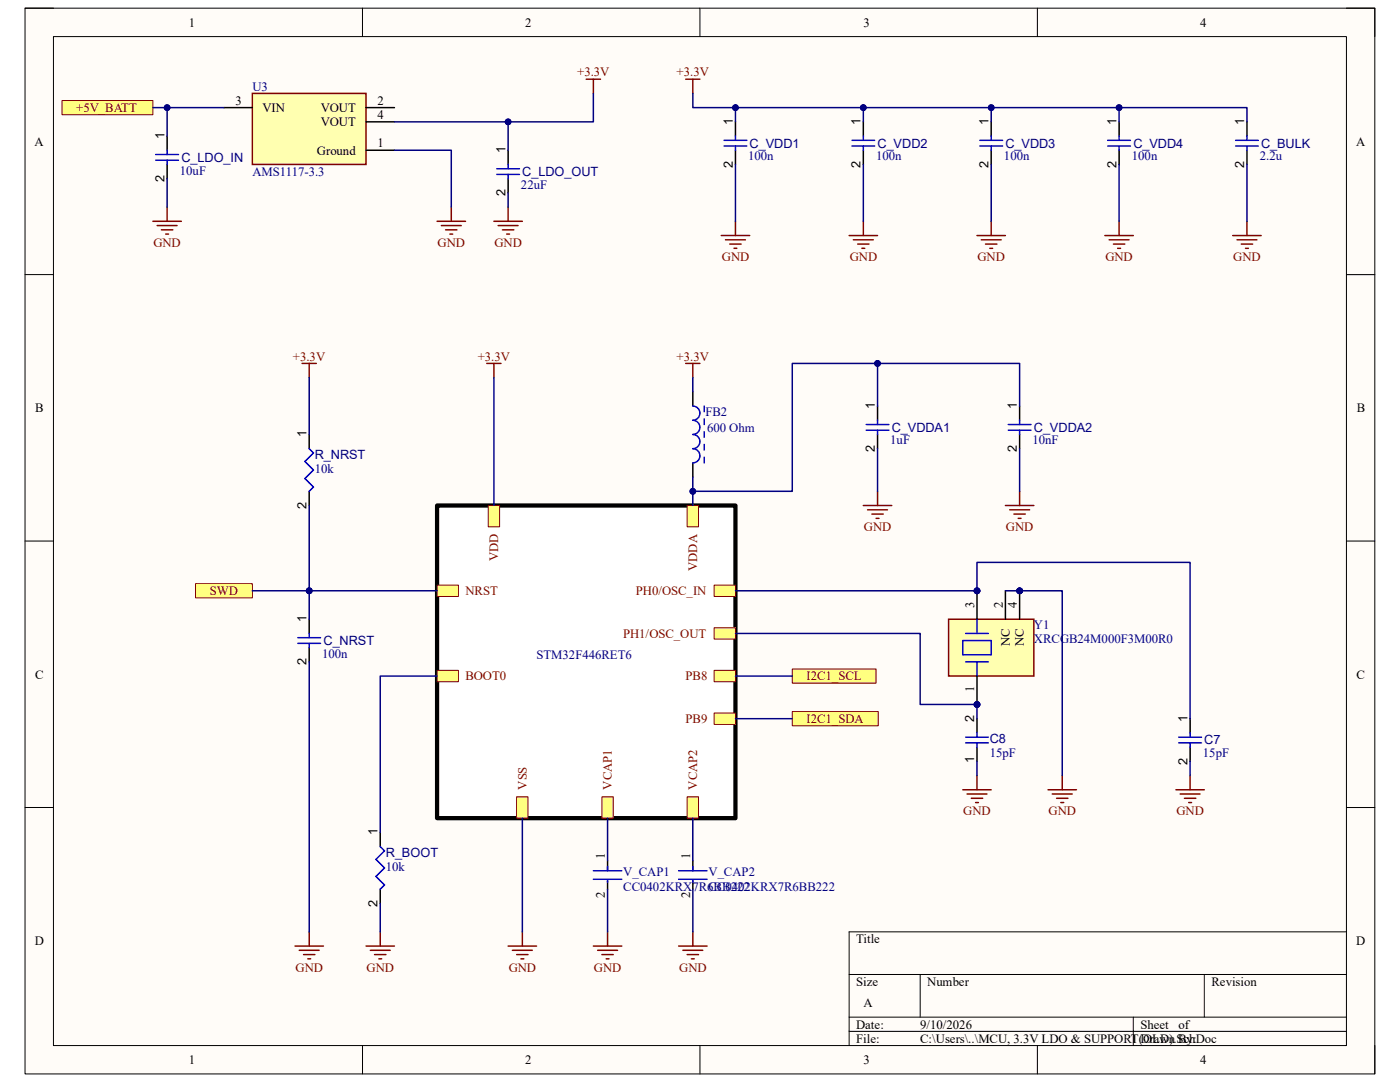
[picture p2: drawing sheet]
<svg xmlns="http://www.w3.org/2000/svg" width="279mm" height="216mm" viewBox="0 0 279 216" stroke-linecap="round" stroke-linejoin="round" font-family="sans-serif">
<path d="M5 1.6h269.4v212.7h-269.4z" fill-rule="evenodd" fill="#fffcf8"/>
<path d="M5 1.6h269.4v212.7h-269.4z" fill="none" stroke="#000" stroke-width=".2"/>
<path d="M10.7 7.3h258v201.3h-258z" fill-rule="evenodd" fill="#fffcf8"/>
<g fill="none" stroke="#000" stroke-width=".2">
<path d="M5 1.6h5.7M10.7 7.3h258v201.3h-258zM72.3 1.6v5.7M139.7 1.6v5.7M207 1.6v5.7M268.7 1.6h5.7v5.7M5 54.8h5.7M268.7 54.8h5.7M5 108h5.7M268.7 108h5.7M5 161.1h5.7M268.7 161.1h5.7"/>
<path d="M169.5 194.4h99.2M183.6 194.4v8.6M240.3 194.4v8.6M268.7 185.9h-99.2v22.7M72.3 208.6v5.7M139.7 208.6v5.7M169.5 203h99.2M169.5 205.8h99.2M207 208.6v5.7M226.2 203v5.6M274.4 208.6v5.7"/>
</g>
<path d="M50.4 18.6h22.6v14.2h-22.6z" fill-rule="evenodd" fill="#ffffb0"/>
<path d="M50.4 18.6h22.6v14.2h-22.6zM87.2 44.2h5.7M88.1 45h3.9M88.9 45.9h2.3M89.8 46.7h.5M90.1 41.3v2.9" fill="none" stroke="#800000" stroke-width=".3"/>
<path d="M44.7 21.5h5.7M73 21.5h5.7M73 24.3h5.7M73 30h5.7" fill="none" stroke="#000" stroke-width=".3"/>
<path d="M12.4 20.1h18.1v2.8h-18.1z" fill-rule="evenodd" fill="#ffff80"/>
<path d="M12.4 20.1h18.1v2.8h-18.1z" fill="none" stroke="#800000" stroke-width=".2"/>
<path d="M33.4 27.1v2.9M33.4 32.8v2.9M101.4 30v2.8M101.4 35.7v2.8" fill="none" stroke="#000" stroke-width=".3"/>
<path d="M31.1 32h4.5M31.1 30.8h4.5M33.4 30v.8M33.4 32v.8M99.1 34.8h4.6M99.1 33.7h4.6M101.4 32.8v.9M101.4 34.8v.9" fill="none" stroke="#00f" stroke-width=".3"/>
<path d="M117 15.8h2.8M118.4 15.8v2.8M30.5 44.2h5.7M31.4 45h3.9M32.2 45.9h2.3M33.1 46.7h.5M33.4 41.3v2.9M98.6 44.2h5.6M99.4 45h4M100.3 45.9h2.2M101.1 46.7h.6M101.4 41.3v2.9" fill="none" stroke="#800000" stroke-width=".3"/>
<path d="M87.2 100.9h59.6v62.4h-59.6z" fill-rule="evenodd" fill="#fff"/>
<path d="M87.2 100.9h59.6v62.4h-59.6z" fill="none" stroke="#000" stroke-width=".85"/>
<path d="M97.4 100.9h2.3v4.2h-2.3z" fill-rule="evenodd" fill="#ffff80"/>
<path d="M97.4 100.9h2.3v4.2h-2.3z" fill="none" stroke="#800000" stroke-width=".2"/>
<path d="M103.1 159h2.3v4.3h-2.3z" fill-rule="evenodd" fill="#ffff80"/>
<path d="M103.1 159h2.3v4.3h-2.3z" fill="none" stroke="#800000" stroke-width=".2"/>
<path d="M120.1 159h2.3v4.3h-2.3z" fill-rule="evenodd" fill="#ffff80"/>
<path d="M120.1 159h2.3v4.3h-2.3z" fill="none" stroke="#800000" stroke-width=".2"/>
<path d="M137.1 159h2.3v4.3h-2.3z" fill-rule="evenodd" fill="#ffff80"/>
<path d="M137.1 159h2.3v4.3h-2.3z" fill="none" stroke="#800000" stroke-width=".2"/>
<path d="M87.2 133.8h4.3v2.2h-4.3z" fill-rule="evenodd" fill="#ffff80"/>
<path d="M87.2 133.8h4.3v2.2h-4.3z" fill="none" stroke="#800000" stroke-width=".2"/>
<path d="M87.2 116.8h4.3v2.2h-4.3z" fill-rule="evenodd" fill="#ffff80"/>
<path d="M87.2 116.8h4.3v2.2h-4.3z" fill="none" stroke="#800000" stroke-width=".2"/>
<path d="M137.1 100.9h2.3v4.2h-2.3z" fill-rule="evenodd" fill="#ffff80"/>
<path d="M137.1 100.9h2.3v4.2h-2.3z" fill="none" stroke="#800000" stroke-width=".2"/>
<path d="M142.5 116.8h4.3v2.2h-4.3z" fill-rule="evenodd" fill="#ffff80"/>
<path d="M142.5 116.8h4.3v2.2h-4.3z" fill="none" stroke="#800000" stroke-width=".2"/>
<path d="M142.5 125.3h4.3v2.2h-4.3z" fill-rule="evenodd" fill="#ffff80"/>
<path d="M142.5 125.3h4.3v2.2h-4.3z" fill="none" stroke="#800000" stroke-width=".2"/>
<path d="M142.5 133.8h4.3v2.2h-4.3z" fill-rule="evenodd" fill="#ffff80"/>
<path d="M142.5 133.8h4.3v2.2h-4.3z" fill="none" stroke="#800000" stroke-width=".2"/>
<path d="M142.5 142.3h4.3v2.2h-4.3z" fill-rule="evenodd" fill="#ffff80"/>
<path d="M142.5 142.3h4.3v2.2h-4.3z" fill="none" stroke="#800000" stroke-width=".2"/>
<path d="M97.1 72.5h2.9M98.6 72.5v2.9" fill="none" stroke="#800000" stroke-width=".3"/>
<path d="M158.1 133.5h16.7v2.8h-16.7z" fill-rule="evenodd" fill="#ffff80"/>
<path d="M158.1 133.5h16.7v2.8h-16.7z" fill="none" stroke="#800000" stroke-width=".2"/>
<path d="M158.1 142h17.2v2.8h-17.2z" fill-rule="evenodd" fill="#ffff80"/>
<path d="M158.1 142h17.2v2.8h-17.2z" fill="none" stroke="#800000" stroke-width=".2"/>
<g fill="none" stroke="#800000" stroke-width=".3">
<path d="M60.3 72.5h2.8M61.7 72.5v2.9M136.8 72.5h2.9M138.3 72.5v2.9M58.9 188.8h5.6M59.7 189.6h4M60.6 190.5h2.2M61.4 191.3h.6M61.7 185.9v2.9M73.1 188.8h5.6M73.9 189.6h4M74.8 190.5h2.2"/>
<path d="M75.6 191.3h.6M75.9 185.9v2.9M101.4 188.8h5.7M102.3 189.6h3.9M103.1 190.5h2.3M104 191.3h.5M104.2 185.9v2.9M118.4 188.8h5.7M119.3 189.6h3.9M120.1 190.5h2.3M121 191.3h.5M121.3 185.9v2.9"/>
<path d="M135.4 188.8h5.7M136.3 189.6h4M137.1 190.5h2.3M138 191.3h.6M138.3 185.9v2.9"/>
</g>
<path d="M138.3 78.2v2.8M138.3 92.4v2.8M61.7 123.6v2.8M61.7 129.2v2.9M75.9 166.1v2.8M75.9 177.4v2.9" fill="none" stroke="#000" stroke-width=".3"/>
<path d="M138.3 81a1.42 1.42 0 0 1 1.4 1.4 1.42 1.42 0 0 1-1.4 1.5 1.42 1.42 0 0 1 1.4 1.4 1.42 1.42 0 0 1-1.4 1.4 1.42 1.42 0 0 1 1.4 1.4 1.42 1.42 0 0 1-1.4 1.4 1.42 1.42 0 0 1 1.4 1.4 1.42 1.42 0 0 1-1.4 1.5M140.5 81v1.2M140.5 83.6v1.1M140.5 86.1v1.2M140.5 88.7v1.1M140.5 91.2v1.2M59.4 128.4h4.6M59.4 127.2h4.6M61.7 126.4v.8M61.7 128.4v.8M75.9 168.9l.8 .9-1.7 1.7 1.7 1.7-1.7 1.7 1.7 1.7-.8 .8" fill="none" stroke="#00f" stroke-width=".3"/>
<path d="M39 116.5h11.4v2.8h-11.4z" fill-rule="evenodd" fill="#ffff80"/>
<path d="M39 116.5h11.4v2.8h-11.4z" fill="none" stroke="#800000" stroke-width=".2"/>
<g fill="none" stroke="#000" stroke-width=".3">
<path d="M146.8 24.3v2.8M146.8 30v2.8M172.3 24.3v2.8M172.3 30v2.8M197.8 24.3v2.8M197.8 30v2.8M223.3 24.3v2.8M223.3 30v2.8M248.9 24.3v2.8M248.9 30v2.8M61.7 86.7v2.8M61.7 98v2.9"/>
<path d="M175.1 81v2.9M175.1 86.7v2.8M203.5 81v2.9M203.5 86.7v2.8M121.3 171.8v1.9M121.3 175.7v1.7M138.3 171.8v1.9M138.3 175.7v1.7"/>
</g>
<g fill="none" stroke="#00f" stroke-width=".3">
<path d="M144.5 29.1h4.5M144.5 28h4.5M146.8 27.1v.9M146.8 29.1v.9M170 29.1h4.6M170 28h4.6M172.3 27.1v.9M172.3 29.1v.9M195.5 29.1h4.6M195.5 28h4.6M197.8 27.1v.9M197.8 29.1v.9"/>
<path d="M221.1 29.1h4.5M221.1 28h4.5M223.3 27.1v.9M223.3 29.1v.9M246.6 29.1h4.5M246.6 28h4.5M248.9 27.1v.9M248.9 29.1v.9M61.7 89.5l.9 .9-1.7 1.7 1.7 1.7-1.7 1.7 1.7 1.7-.9 .8M172.9 85.8h4.5M172.9 84.7h4.5M175.1 83.9v.8"/>
<path d="M175.1 85.8v.9M201.2 85.8h4.6M201.2 84.7h4.6M203.5 83.9v.8M203.5 85.8v.9M118.4 173.7h5.7M118.4 175.5h5.7M121.3 172.9v.8M121.3 175.7v.3M135.4 173.7h5.7M135.4 175.5h5.7M138.3 172.9v.8"/>
<path d="M138.3 175.7v.3"/>
</g>
<g fill="none" stroke="#800000" stroke-width=".3">
<path d="M136.8 15.8h2.9M138.3 15.8v2.8M143.9 47h5.7M144.8 47.8h4M145.6 48.7h2.3M146.5 49.5h.6M146.8 44.2v2.8M169.5 47h5.6M170.3 47.8h4M171.2 48.7h2.2M172 49.5h.6M172.3 44.2v2.8"/>
<path d="M195 47h5.6M195.8 47.8h4M196.7 48.7h2.3M197.5 49.6h.6M197.8 44.2v2.8M220.5 47h5.7M221.4 47.8h3.9M222.2 48.7h2.3M223.1 49.6h.5M223.3 44.2v2.8M246 47h5.7M246.9 47.8h3.9"/>
<path d="M247.7 48.7h2.3M248.6 49.6h.5M248.9 44.2v2.8M175.1 98v2.9M203.5 98v2.9M172.3 100.9h5.7M173.1 101.7h4M174 102.6h2.3M174.8 103.4h.6M200.6 100.9h5.7M201.5 101.7h4M202.4 102.6h2.2"/>
<path d="M203.2 103.4h.6"/>
</g>
<circle cx="195" cy="140.6" r=".57" fill="#000080"/>
<circle cx="195" cy="140.6" r=".57" fill="none" stroke="#000080" stroke-width=".2"/>
<circle cx="195" cy="117.9" r=".57" fill="#000080"/>
<circle cx="195" cy="117.9" r=".57" fill="none" stroke="#000080" stroke-width=".2"/>
<circle cx="203.5" cy="117.9" r=".57" fill="#000080"/>
<circle cx="203.5" cy="117.9" r=".57" fill="none" stroke="#000080" stroke-width=".2"/>
<path d="M189.3 123.6h17v11.3h-17z" fill-rule="evenodd" fill="#ffffb0"/>
<path d="M189.3 123.6h17v11.3h-17z" fill="none" stroke="#800000" stroke-width=".3"/>
<path d="M192.2 127.8h5.6v2.9h-5.6zM192.7 132.1h4.6M192.7 126.4h4.6M195 123.6v2.8M195 132.1v2.8" fill="none" stroke="#00f" stroke-width=".3"/>
<path d="M195 134.9v5.7" fill="none" stroke="#000" stroke-width=".3"/>
<circle cx="195" cy="140.6" r=".57" fill="#000080"/>
<circle cx="195" cy="140.6" r=".57" fill="none" stroke="#000080" stroke-width=".2"/>
<path d="M195 117.9v5.7" fill="none" stroke="#000" stroke-width=".3"/>
<circle cx="195" cy="117.9" r=".57" fill="#000080"/>
<circle cx="195" cy="117.9" r=".57" fill="none" stroke="#000080" stroke-width=".2"/>
<path d="M200.6 117.9v5.7M203.5 117.9v5.7" fill="none" stroke="#000" stroke-width=".3"/>
<circle cx="203.5" cy="117.9" r=".57" fill="#000080"/>
<circle cx="203.5" cy="117.9" r=".57" fill="none" stroke="#000080" stroke-width=".2"/>
<g fill="none" stroke="#800000" stroke-width=".3">
<path d="M192.2 157.6h5.6M193 158.4h4M193.8 159.3h2.3M195 154.7v2.9M209.2 157.6h5.6M210 158.4h4M210.9 159.3h2.2M212 154.7v2.9M234.7 157.6h5.6M235.5 158.4h4M236.4 159.3h2.3M237.5 154.7v2.9"/>
<path d="M194.7 160.1h.6M211.7 160.1h.6M237.2 160.1h.6"/>
</g>
<path d="M195 143.4v2.8M195 149.1v2.8M237.5 143.4v2.8M237.5 149.1v2.8" fill="none" stroke="#000" stroke-width=".3"/>
<path d="M192.7 148.2h4.6M192.7 147.1h4.6M195 146.2v.9M195 148.2v.9M235.2 148.2h4.6M235.2 147.1h4.6M237.5 146.2v.9M237.5 148.2v.9" fill="none" stroke="#00f" stroke-width=".3"/>
<path d="M30.5 21.5h14.2M78.7 30h11.4v11.3" fill="none" stroke="#000080" stroke-width=".3"/>
<circle cx="33.4" cy="21.5" r=".57" fill="#000080"/>
<circle cx="33.4" cy="21.5" r=".57" fill="none" stroke="#000080" stroke-width=".2"/>
<path d="M33.4 21.5v5.6" fill="none" stroke="#000080" stroke-width=".3"/>
<circle cx="33.4" cy="21.5" r=".57" fill="#000080"/>
<circle cx="33.4" cy="21.5" r=".57" fill="none" stroke="#000080" stroke-width=".2"/>
<path d="M33.4 35.7v5.6M78.7 24.3h22.7v5.7" fill="none" stroke="#000080" stroke-width=".3"/>
<circle cx="101.4" cy="24.3" r=".57" fill="#000080"/>
<circle cx="101.4" cy="24.3" r=".57" fill="none" stroke="#000080" stroke-width=".2"/>
<path d="M118.4 18.6v5.7h-17M101.4 38.5v2.8" fill="none" stroke="#000080" stroke-width=".3"/>
<circle cx="101.4" cy="24.3" r=".57" fill="#000080"/>
<circle cx="101.4" cy="24.3" r=".57" fill="none" stroke="#000080" stroke-width=".2"/>
<path d="M98.6 75.4v25.5M138.3 75.4v2.8M138.3 95.2v5.7M146.8 134.9h11.3M146.8 143.4h11.3M104.2 163.3v22.6M121.3 177.4v8.5M138.3 177.4v8.5" fill="none" stroke="#000080" stroke-width=".3"/>
<circle cx="138.3" cy="98" r=".57" fill="#000080"/>
<circle cx="138.3" cy="98" r=".57" fill="none" stroke="#000080" stroke-width=".2"/>
<path d="M50.4 117.9h36.8M87.2 134.9h-11.3v31.2M75.9 180.3v5.6" fill="none" stroke="#000080" stroke-width=".3"/>
<circle cx="61.7" cy="117.9" r=".57" fill="#000080"/>
<circle cx="61.7" cy="117.9" r=".57" fill="none" stroke="#000080" stroke-width=".2"/>
<path d="M61.7 117.9v5.7" fill="none" stroke="#000080" stroke-width=".3"/>
<circle cx="61.7" cy="117.9" r=".57" fill="#000080"/>
<circle cx="61.7" cy="117.9" r=".57" fill="none" stroke="#000080" stroke-width=".2"/>
<path d="M61.7 75.4v11.3M61.7 100.9v17M61.7 132.1v53.8" fill="none" stroke="#000080" stroke-width=".3"/>
<circle cx="61.7" cy="117.9" r=".57" fill="#000080"/>
<circle cx="61.7" cy="117.9" r=".57" fill="none" stroke="#000080" stroke-width=".2"/>
<path d="M138.3 18.6v2.9h110.6v2.8M146.8 32.8v11.4M172.3 32.8v11.4M197.8 32.8v11.4M223.3 32.8v11.4M248.9 32.8v11.4" fill="none" stroke="#000080" stroke-width=".3"/>
<circle cx="146.8" cy="21.5" r=".57" fill="#000080"/>
<circle cx="146.8" cy="21.5" r=".57" fill="none" stroke="#000080" stroke-width=".2"/>
<circle cx="172.3" cy="21.5" r=".57" fill="#000080"/>
<circle cx="172.3" cy="21.5" r=".57" fill="none" stroke="#000080" stroke-width=".2"/>
<circle cx="197.8" cy="21.5" r=".57" fill="#000080"/>
<circle cx="197.8" cy="21.5" r=".57" fill="none" stroke="#000080" stroke-width=".2"/>
<circle cx="223.3" cy="21.5" r=".57" fill="#000080"/>
<circle cx="223.3" cy="21.5" r=".57" fill="none" stroke="#000080" stroke-width=".2"/>
<path d="M146.8 21.5v2.8" fill="none" stroke="#000080" stroke-width=".3"/>
<circle cx="146.8" cy="21.5" r=".57" fill="#000080"/>
<circle cx="146.8" cy="21.5" r=".57" fill="none" stroke="#000080" stroke-width=".2"/>
<path d="M172.3 21.5v2.8" fill="none" stroke="#000080" stroke-width=".3"/>
<circle cx="172.3" cy="21.5" r=".57" fill="#000080"/>
<circle cx="172.3" cy="21.5" r=".57" fill="none" stroke="#000080" stroke-width=".2"/>
<path d="M197.8 21.5v2.8" fill="none" stroke="#000080" stroke-width=".3"/>
<circle cx="197.8" cy="21.5" r=".57" fill="#000080"/>
<circle cx="197.8" cy="21.5" r=".57" fill="none" stroke="#000080" stroke-width=".2"/>
<path d="M223.3 21.5v2.8" fill="none" stroke="#000080" stroke-width=".3"/>
<circle cx="223.3" cy="21.5" r=".57" fill="#000080"/>
<circle cx="223.3" cy="21.5" r=".57" fill="none" stroke="#000080" stroke-width=".2"/>
<path d="M175.1 72.5v8.5" fill="none" stroke="#000080" stroke-width=".3"/>
<circle cx="175.1" cy="72.5" r=".57" fill="#000080"/>
<circle cx="175.1" cy="72.5" r=".57" fill="none" stroke="#000080" stroke-width=".2"/>
<path d="M203.5 81v-8.5h-45.4v25.5h-19.8" fill="none" stroke="#000080" stroke-width=".3"/>
<circle cx="138.3" cy="98" r=".57" fill="#000080"/>
<circle cx="138.3" cy="98" r=".57" fill="none" stroke="#000080" stroke-width=".2"/>
<circle cx="175.1" cy="72.5" r=".57" fill="#000080"/>
<circle cx="175.1" cy="72.5" r=".57" fill="none" stroke="#000080" stroke-width=".2"/>
<path d="M175.1 89.5v8.5M203.5 89.5v8.5M146.8 117.9h48.2M121.3 163.3v8.5M138.3 163.3v8.5" fill="none" stroke="#000080" stroke-width=".3"/>
<circle cx="195" cy="117.9" r=".57" fill="#000080"/>
<circle cx="195" cy="117.9" r=".57" fill="none" stroke="#000080" stroke-width=".2"/>
<path d="M200.6 117.9h2.9" fill="none" stroke="#000080" stroke-width=".3"/>
<circle cx="203.5" cy="117.9" r=".57" fill="#000080"/>
<circle cx="203.5" cy="117.9" r=".57" fill="none" stroke="#000080" stroke-width=".2"/>
<path d="M203.5 117.9h8.5v36.8" fill="none" stroke="#000080" stroke-width=".3"/>
<circle cx="203.5" cy="117.9" r=".57" fill="#000080"/>
<circle cx="203.5" cy="117.9" r=".57" fill="none" stroke="#000080" stroke-width=".2"/>
<path d="M146.8 126.4h36.8v14.2h11.4" fill="none" stroke="#000080" stroke-width=".3"/>
<circle cx="195" cy="140.6" r=".57" fill="#000080"/>
<circle cx="195" cy="140.6" r=".57" fill="none" stroke="#000080" stroke-width=".2"/>
<path d="M195 117.9v-5.7h42.5v31.2M237.5 151.9v2.8" fill="none" stroke="#000080" stroke-width=".3"/>
<circle cx="195" cy="117.9" r=".57" fill="#000080"/>
<circle cx="195" cy="117.9" r=".57" fill="none" stroke="#000080" stroke-width=".2"/>
<path d="M195 140.6v2.8" fill="none" stroke="#000080" stroke-width=".3"/>
<circle cx="195" cy="140.6" r=".57" fill="#000080"/>
<circle cx="195" cy="140.6" r=".57" fill="none" stroke="#000080" stroke-width=".2"/>
<path d="M195 151.9v2.8" fill="none" stroke="#000080" stroke-width=".3"/>
<g font-size="2.5">
<text x="37.7" y="5.3">1</text>
<text x="104.8" y="5.3">2</text>
<text x="172.3" y="5.3">3</text>
<text x="239.5" y="5.3">4</text>
<text x="47" y="20.9">3</text>
<text x="52.4" y="22.4">VIN</text>
<text x="64" y="22.4">VOUT</text>
<text x="75.3" y="20.9">2</text>
<text x="75.3" y="23.7">4</text>
<text x="6.9" y="29.1">A</text>
<text x="32.8" y="27.7" transform="rotate(-90 32.8 27.7)">1</text>
<text x="64" y="25.2">VOUT</text>
<text x="75.3" y="29.4">1</text>
<text x="146.2" y="24.9" transform="rotate(-90 146.2 24.9)">1</text>
<text x="171.7" y="24.9" transform="rotate(-90 171.7 24.9)">1</text>
<text x="197.3" y="24.9" transform="rotate(-90 197.3 24.9)">1</text>
<text x="222.8" y="24.9" transform="rotate(-90 222.8 24.9)">1</text>
<text x="248.3" y="24.9" transform="rotate(-90 248.3 24.9)">1</text>
<text x="270.6" y="29.1">A</text>
<text x="63.2" y="30.9">Ground</text>
<text x="100.9" y="30.6" transform="rotate(-90 100.9 30.6)">1</text>
<text x="146.2" y="33.5" transform="rotate(-90 146.2 33.5)">2</text>
<text x="171.7" y="33.5" transform="rotate(-90 171.7 33.5)">2</text>
<text x="197.3" y="33.5" transform="rotate(-90 197.3 33.5)">2</text>
<text x="222.8" y="33.5" transform="rotate(-90 222.8 33.5)">2</text>
<text x="248.3" y="33.5" transform="rotate(-90 248.3 33.5)">2</text>
<text x="32.8" y="36.4" transform="rotate(-90 32.8 36.4)">2</text>
<text x="100.9" y="39.2" transform="rotate(-90 100.9 39.2)">2</text>
<text x="7" y="82.3">B</text>
<text x="174.6" y="81.6" transform="rotate(-90 174.6 81.6)">1</text>
<text x="202.9" y="81.6" transform="rotate(-90 202.9 81.6)">1</text>
<text x="270.8" y="82.3">B</text>
<text x="61.2" y="87.2" transform="rotate(-90 61.2 87.2)">1</text>
<text x="174.6" y="90.3" transform="rotate(-90 174.6 90.3)">2</text>
<text x="202.9" y="90.3" transform="rotate(-90 202.9 90.3)">2</text>
<text x="61.2" y="101.6" transform="rotate(-90 61.2 101.6)">2</text>
<text x="61.2" y="124.1" transform="rotate(-90 61.2 124.1)">1</text>
<text x="194.4" y="121.3" transform="rotate(-90 194.4 121.3)">3</text>
<text x="200.1" y="121.3" transform="rotate(-90 200.1 121.3)">2</text>
<text x="202.9" y="121.3" transform="rotate(-90 202.9 121.3)">4</text>
<text x="201.5" y="129" transform="rotate(-90 201.5 129)">NC</text>
<text x="204.3" y="129" transform="rotate(-90 204.3 129)">NC</text>
<text x="7" y="135.4">C</text>
<text x="61.2" y="132.8" transform="rotate(-90 61.2 132.8)">2</text>
<text x="270.7" y="135.4">C</text>
<text x="194.4" y="144" transform="rotate(-90 194.4 144)">2</text>
<text x="194.4" y="138.1" transform="rotate(-90 194.4 138.1)">1</text>
<text x="237" y="144" transform="rotate(-90 237 144)">1</text>
<text x="194.4" y="152.3" transform="rotate(-90 194.4 152.3)">1</text>
<text x="237" y="152.6" transform="rotate(-90 237 152.6)">2</text>
<text x="75.4" y="166.7" transform="rotate(-90 75.4 166.7)">1</text>
<text x="120.7" y="171.5" transform="rotate(-90 120.7 171.5)">1</text>
<text x="137.7" y="171.5" transform="rotate(-90 137.7 171.5)">1</text>
<text x="120.7" y="179.2" transform="rotate(-90 120.7 179.2)">2</text>
<text x="137.7" y="179.2" transform="rotate(-90 137.7 179.2)">2</text>
<text x="75.4" y="181" transform="rotate(-90 75.4 181)">2</text>
<text x="6.9" y="188.6">D</text>
<text x="170.9" y="188.2">Title</text>
<text x="270.7" y="188.6">D</text>
<text x="170.9" y="196.7">Size</text>
<text x="185" y="196.7">Number</text>
<text x="241.8" y="196.7">Revision</text>
<text x="172.3" y="201">A</text>
<text x="170.9" y="205.2">Date:</text>
<text x="170.9" y="208.1">File:</text>
<text x="183.6" y="205.2">9/10/2026</text>
<text x="183.7" y="208.1">C:\Users\..\MCU, 3.3V LDO &amp; SUPPORT(OLD).SchDoc</text>
<text x="227.6" y="208.1">Drawn By:</text>
<text x="227.6" y="205.2">Sheet</text>
<text x="235.2" y="205.2">of</text>
<text x="37.7" y="212.3">1</text>
<text x="104.8" y="212.3">2</text>
<text x="172.3" y="212.3">3</text>
<text x="239.5" y="212.3">4</text>
</g>
<g font-size="2.5" fill="#800000">
<text x="115.2" y="15.2">+3.3V</text>
<text x="135" y="15.2">+3.3V</text>
<text x="15.2" y="22.4">+5V_BATT</text>
<text x="30.6" y="49.3">GND</text>
<text x="87.3" y="49.3">GND</text>
<text x="98.7" y="49.3">GND</text>
<text x="144.1" y="52.1">GND</text>
<text x="169.6" y="52.1">GND</text>
<text x="195.1" y="52.1">GND</text>
<text x="220.6" y="52.1">GND</text>
<text x="246.1" y="52.1">GND</text>
<text x="58.5" y="72">+3.3V</text>
<text x="95.3" y="72">+3.3V</text>
<text x="135" y="72">+3.3V</text>
<text x="172.4" y="106">GND</text>
<text x="200.7" y="106">GND</text>
<text x="99.4" y="112" transform="rotate(-90 99.4 112)">VDD</text>
<text x="139.2" y="113.9" transform="rotate(-90 139.2 113.9)">VDDA</text>
<text x="41.9" y="118.7">SWD</text>
<text x="92.9" y="118.7">NRST</text>
<text x="126.9" y="118.7">PH0/OSC_IN</text>
<text x="124.4" y="127.3">PH1/OSC_OUT</text>
<text x="92.9" y="135.8">BOOT0</text>
<text x="136.8" y="135.8">PB8</text>
<text x="161" y="135.8">I2C1_SCL</text>
<text x="136.8" y="144.3">PB9</text>
<text x="161" y="144.3">I2C1_SDA</text>
<text x="105.1" y="157.6" transform="rotate(-90 105.1 157.6)">VSS</text>
<text x="122.1" y="157.6" transform="rotate(-90 122.1 157.6)">VCAP1</text>
<text x="139.2" y="157.6" transform="rotate(-90 139.2 157.6)">VCAP2</text>
<text x="192.2" y="162.7">GND</text>
<text x="209.3" y="162.7">GND</text>
<text x="234.8" y="162.7">GND</text>
<text x="59" y="193.9">GND</text>
<text x="73.2" y="193.9">GND</text>
<text x="101.5" y="193.9">GND</text>
<text x="118.5" y="193.9">GND</text>
<text x="135.6" y="193.9">GND</text>
</g>
<g font-size="2.5" fill="#000080">
<text x="50.4" y="18.1">U3</text>
<text x="149.6" y="29.5">C_VDD1</text>
<text x="175.1" y="29.5">C_VDD2</text>
<text x="200.7" y="29.5">C_VDD3</text>
<text x="226.2" y="29.5">C_VDD4</text>
<text x="251.7" y="29.5">C_BULK</text>
<text x="35.9" y="34.8">10uF</text>
<text x="36.2" y="32.3">C_LDO_IN</text>
<text x="50.4" y="35.1">AMS1117-3.3</text>
<text x="104.2" y="35.1">C_LDO_OUT</text>
<text x="149.3" y="32">100n</text>
<text x="174.8" y="32">100n</text>
<text x="200.4" y="32">100n</text>
<text x="225.9" y="32">100n</text>
<text x="251.4" y="32">2.2u</text>
<text x="104" y="37.7">22uF</text>
<text x="140.8" y="83">FB2</text>
<text x="141.1" y="86.1">600 Ohm</text>
<text x="177.7" y="88.7">1uF</text>
<text x="178" y="86.1">C_VDDA1</text>
<text x="206" y="88.7">10nF</text>
<text x="206.3" y="86.1">C_VDDA2</text>
<text x="62.8" y="94.4">10k</text>
<text x="62.8" y="91.6">R_NRST</text>
<text x="206.3" y="125.6">Y1</text>
<text x="64.3" y="131.2">100n</text>
<text x="64.6" y="128.7">C_NRST</text>
<text x="107.1" y="131.5">STM32F446RET6</text>
<text x="206.3" y="128.4">XRCGB24M000F3M00R0</text>
<text x="197.5" y="148.3">C8</text>
<text x="240.3" y="148.5">C7</text>
<text x="197.5" y="151.1">15pF</text>
<text x="240.1" y="151.1">15pF</text>
<text x="77" y="173.8">10k</text>
<text x="77" y="170.9">R_BOOT</text>
<text x="124.4" y="174.9">V_CAP1</text>
<text x="124.4" y="177.7">CC0402KRX7R6BB222</text>
<text x="141.4" y="174.9">V_CAP2</text>
<text x="141.4" y="177.7">CC0402KRX7R6BB222</text>
</g>
</svg>
